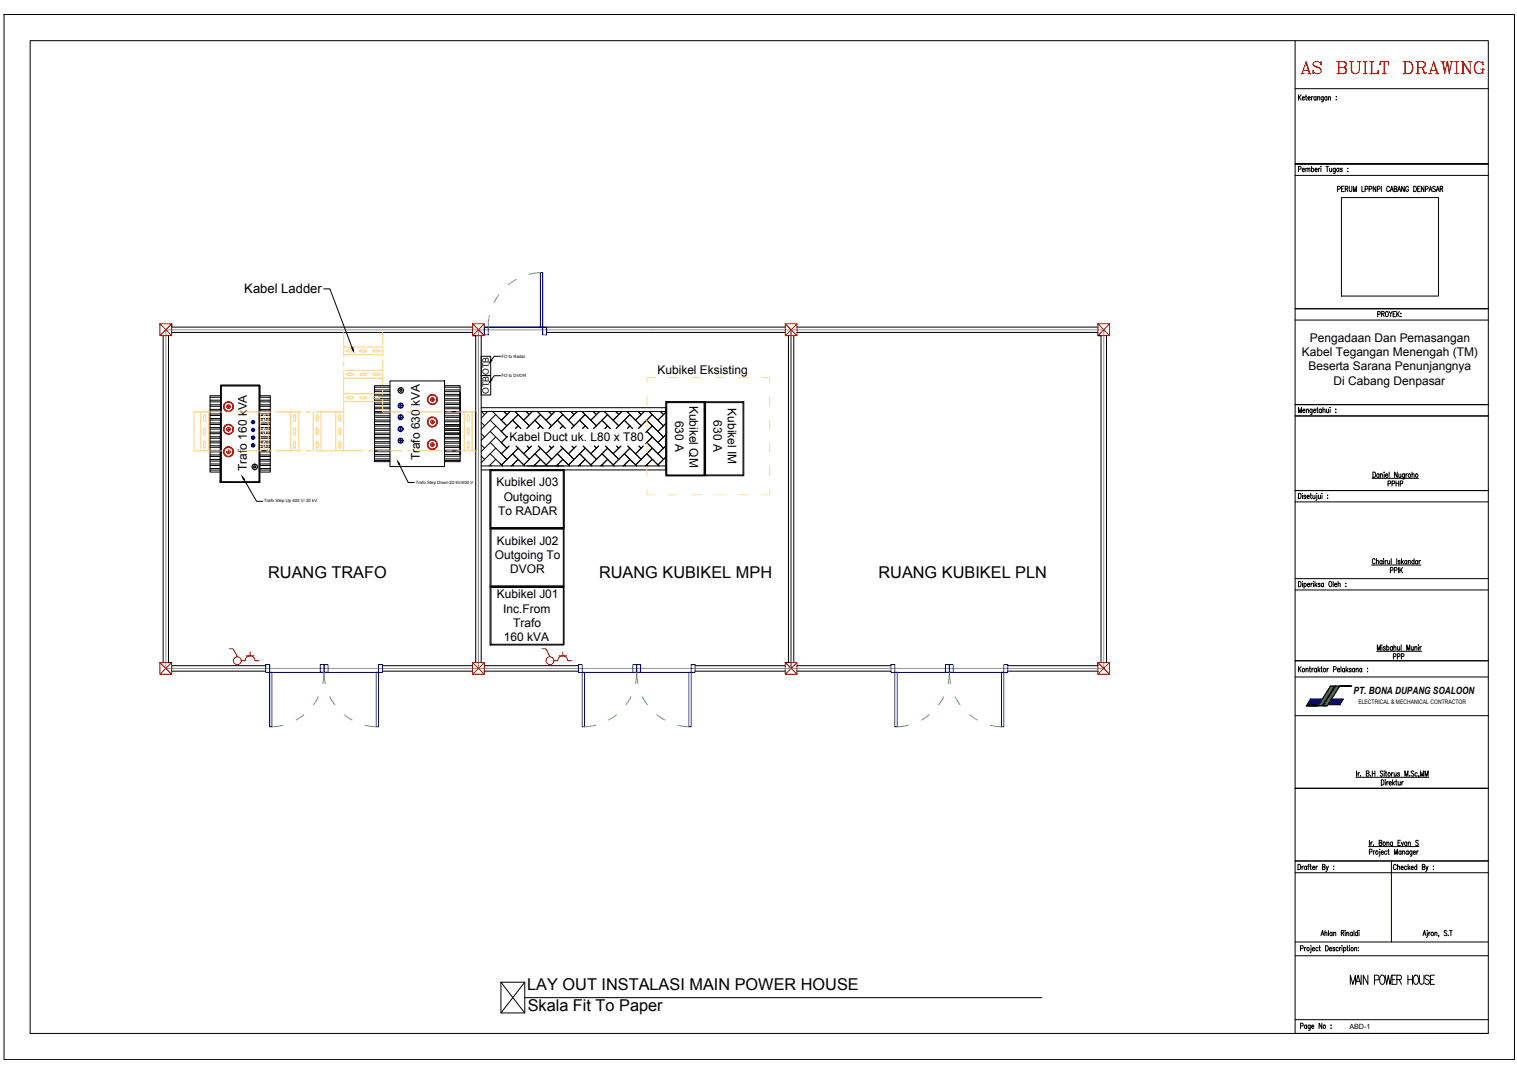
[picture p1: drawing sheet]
<svg xmlns="http://www.w3.org/2000/svg" width="420mm" height="297mm" viewBox="0 0 420 297" stroke-linecap="round" stroke-linejoin="round" font-family="sans-serif">
<!-- layer: kop-gb -->
<g fill="none" stroke="#000" stroke-width=".28">
<path d="M1.1 4h418.4v289.3h-418.4zM8.4 11.3h403.8v274.8h-403.8zM359.6 26.2v1.5M359.9 26.9l.5 .8M360.4 26.2l-.8 1M360.7 27.1h.6l-.1-.3a.43 .43 0 0 0-.5 .4 .43 .43 0 0 0 .5 .4l.1-.1M361.6 26.8h.3M361.7 26.2v1.2l.3 .3M362.3 27.1h.6l-.1-.3a.43 .43 0 0 0-.5 .4 .43 .43 0 0 0 .5 .4l.1-.1M363.2 26.8v.9M363.7 26.8l-.5 .3M364.5 26.9l-.1-.1a.44 .44 0 0 0-.5 .4 .44 .44 0 0 0 .5 .4l.1-.1"/>
<path d="M364.5 26.8v.9M364.9 27l.3-.2h.3v.9M364.9 26.8v.9M366.5 26.8v1.3l-.5 .1M366.5 26.9l-.1-.1a.44 .44 0 0 0-.5 .4 .44 .44 0 0 0 .5 .4l.1-.1M367.5 26.9l-.1-.1a.43 .43 0 0 0-.5 .4 .43 .43 0 0 0 .5 .4l.1-.1M367.5 26.8v.9M367.9 27l.5-.2 .1 .9M367.9 26.8v.9M370.1 26.8h.1M370.1 27.6v.1zM359.6 46.8h.7v-.7h-.7v1.4"/>
<path d="M360.7 47h.6l-.1-.4a.43 .43 0 0 0-.5 .4 .43 .43 0 0 0 .5 .5l.1-.2M361.7 46.8l.2-.2h.3l.1 .9M361.7 46.6v.9M362.3 46.8l.5-.2v.9M363.2 46.8l.2-.2a.43 .43 0 0 1 .5 .4 .43 .43 0 0 1-.5 .5l-.2-.2M363.2 46.1v1.4M364.2 47h.6l-.1-.4a.43 .43 0 0 0-.5 .4 .43 .43 0 0 0 .5 .5l.1-.2M365.2 46.6v.9M365.6 46.6h-.2l-.2 .4M365.8 46.1h.1M365.9 46.6v.9M367.3 46.1h.7"/>
<path d="M367.6 46.1v1.4M368.2 46.6l.1 .9h.3l.2-.3M368.8 46.6v.9M369.8 46.6v1.1l-.2 .3h-.3M369.8 46.8l-.1-.2a.43 .43 0 0 0-.5 .4 .43 .43 0 0 0 .5 .5l.1-.2M370.5 52.4l.6-.1v-.7h-.6v1.4M370.8 46.8l-.1-.2a.44 .44 0 0 0-.5 .4 .44 .44 0 0 0 .5 .5l.1-.2M370.8 46.6v.9M371.6 52.3h.4M371.8 46.8l-.2-.2h-.4v.3l.6 .4-.2 .2-.4-.2M372.3 51.6h-.7v1.4h.7M372.6 52.3l.7-.1-.1-.6h-.6v1.4"/>
<path d="M373 52.3l.3 .7M373.3 46.6h.1M373.3 47.4h.1M373.7 51.6v1.2l.3 .2 .4-.2v-1.2M374.8 53v-1.4l.5 1.4 .4-1.4v1.4M377.2 51.6v1.4h.6M378.1 52.4l.7-.2-.1-.6h-.6v1.4M379.2 52.4l.7-.2-.1-.6h-.6v1.4M381.1 51.6v1.4l-.8-1.4v1.4M381.5 52.4l.6-.1v-.7h-.6v1.4M382.6 51.6v1.4M384.8 51.9a.41 .41 0 0 0-.5-.3 .41 .41 0 0 0-.2 .6v.3a.4 .4 0 0 0 .2 .5 .4 .4 0 0 0 .5-.3"/>
<path d="M385 53l.5-1.4 .4 1.4M385.2 52.5h.5M386.1 52.3l.8-.1v-.5l-.8-.1v1.4l.8-.1v-.5l-.3-.1M387.1 53l.4-1.4 .5 1.4M387.2 52.5h.6M388.9 51.6v1.4l-.7-1.4v1.4M390.1 51.9a.42 .42 0 0 0-.5-.3 .42 .42 0 0 0-.3 .6v.3a.43 .43 0 0 0 .4 .6 .43 .43 0 0 0 .4-.6h-.3M391.6 51.6a.74 .74 0 0 1 .7 .7 .74 .74 0 0 1-.7 .7zM392.7 52.3h.4M393.4 51.6h-.7v1.4h.7M394.4 51.6v1.4l-.7-1.4v1.4M394.8 52.4l.6-.1v-.7h-.6v1.4"/>
<path d="M395.8 53l.4-1.4 .4 1.4M395.9 52.5h.6M397.6 51.8l-.3-.2-.5 .2 .1 .4 .5 .2a.39 .39 0 0 1 0 .6 .39 .39 0 0 1-.6-.2M397.8 53l.4-1.4 .4 1.4M397.9 52.5h.6M398.9 52.3l.6-.1v-.6h-.6v1.4M399.3 52.3l.3 .7M381.6 87l.6-.1v-.6l-.6-.1v1.5M382.7 86.9h.6v-.6l-.6-.1v1.5M383 86.9l.4 .8M383.9 86.3l.1-.1a.71 .71 0 0 1 .6 .8 .71 .71 0 0 1-.7 .6l-.2-.5zM384.7 86.2l.5 .7v.8"/>
<path d="M385.6 86.2l-.4 .7M385.8 86.9h.5M386.6 86.2h-.8v1.5h.8M386.9 86.2v1.5M387.1 86.9l.5 .8M387.6 86.2l-.7 1M388 86.7v.2zM388 87.5h.1M359.6 114.3v-1.5l.5 1.5 .4-1.5v1.5M360.8 113.7h.7l-.1-.4a.44 .44 0 0 0-.6 .4 .44 .44 0 0 0 .6 .5l.1-.2M361.8 113.5l.3-.3 .2 .1 .1 1M361.8 113.2v1.1"/>
<path d="M363.4 113.2v1.4l-.5 .1M363.4 113.5l-.1-.2a.44 .44 0 0 0-.5 .4 .44 .44 0 0 0 .5 .5l.1-.2M363.8 113.7h.6l-.1-.4a.43 .43 0 0 0-.5 .4 .43 .43 0 0 0 .5 .5l.1-.2M364.7 113.2h.4M364.8 112.8v1.2l.3 .3M366 113.5l-.1-.2a.43 .43 0 0 0-.6 .4 .43 .43 0 0 0 .6 .5l.1-.2M366 113.2v1.1M366.4 113.5l.3-.3 .2 .1 .1 1M366.4 112.8v1.5M367.4 113.2l.1 1 .2 .1 .3-.3M368 113.2v1.1M368.4 112.8h.1"/>
<path d="M368.4 113.3v1M370 113.2v.2zM370 114.1v.2zM359.6 136.6a.74 .74 0 0 1 .8 .7 .74 .74 0 0 1-.8 .7zM360.7 136.7h.1M360.7 137.1v.9M361.7 137.3l-.1-.2h-.4v.3l.5 .4-.2 .2-.4-.2M362 137.5h.6l-.1-.4a.43 .43 0 0 0-.5 .4 .43 .43 0 0 0 .5 .5l.1-.2M362.9 137.1h.3M363 136.6v1.2l.3 .2M363.6 137.1l.1 .9h.3l.2-.2M364.2 137.1v.9"/>
<path d="M364.7 136.7h.1M364.7 137.1v1.2l-.2 .2M365.1 137.1l.1 .9h.3l.2-.2M365.7 137.1v.9M366.1 136.7h.1M366.2 137.1v.9M367.7 137.1h.1M367.7 137.9v.1zM380 132.4h12.9M380.3 130.7a.74 .74 0 0 1 .7 .7 .74 .74 0 0 1-.7 .8zM381.9 131.4v-.2a.44 .44 0 0 0-.6 .5 .44 .44 0 0 0 .6 .4v-.1M381.9 131.1v1.1"/>
<path d="M382.4 131.4l.2-.3 .3 .1 .1 1M382.4 131.1v1.1M383.3 130.7h.1M383.4 131.2v1M383.7 131.6h.7l-.1-.4a.44 .44 0 0 0-.6 .5 .44 .44 0 0 0 .6 .4l.1-.1M384.4 133.9l.7-.1v-.6l-.7-.1v1.5M384.7 130.7v1.5M385.5 133.9l.7-.1v-.6l-.7-.1v1.5M386.6 133.1v1.5M386.6 133.8h.8M387 130.7v1.5l-.7-1.5v1.5M387.4 131.1v1l.3 .1 .3-.3"/>
<path d="M387.4 133.1v1.5M387.8 133.9l.7-.1-.1-.6-.6-.1v1.5M388 131.1v1.1M389 131.1l-.1 1.4h-.4M389 131.4l-.1-.2a.43 .43 0 0 0-.5 .5 .43 .43 0 0 0 .5 .4l.1-.1M389.4 131.1v1.1M389.8 131.1l-.4 .5M391.1 131.4l.2-.3 .3 .1 .1 1M391.1 130.7v1.5M379.9 156.4h13.6M380.8 155a.4 .4 0 0 0-.4-.4 .4 .4 0 0 0-.3 .6v.4a.4 .4 0 0 0 .2 .5 .4 .4 0 0 0 .5-.3M381.2 155.4l.5-.2 .1 .9"/>
<path d="M381.2 154.6v1.5M382.8 155.4l-.1-.2a.44 .44 0 0 0-.5 .4 .44 .44 0 0 0 .5 .4l.1-.1M382.8 155.2v.9M383.2 154.6v.2zM383.2 155.2v.9M383.6 155.2v.9M384.1 155.2h-.3l-.2 .4M384.3 155.2l.1 .8 .3 .1 .2-.3M384.9 155.2v.9M385.1 157.9l.6-.1v-.6l-.6-.1v1.5M385.3 154.6v1.5M386.2 157.9l.6-.1 .1-.5-.7-.2v1.5"/>
<path d="M386.9 154.6v1.5M387.3 157.1v1.5M387.7 157.1v1.5M387.8 155.4l-.1-.2h-.4v.3l.4 .1 .1 .3-.2 .2-.4-.2M388 157.7l.5 .9M388.2 154.6v1.5M388.4 155.6l.4 .5M388.5 157.1l-.8 1M388.7 155.2l-.5 .6M389.7 155.4l-.2-.2a.43 .43 0 0 0-.5 .4 .43 .43 0 0 0 .5 .4l.2-.1M389.7 155.2v.9M390.1 155.4l.1-.2h.4v.9"/>
<path d="M390.1 155.2v.9M391.6 155.4l-.1-.2a.43 .43 0 0 0-.5 .4 .43 .43 0 0 0 .5 .4l.1-.1M391.6 154.6v1.5M392.7 155.4l-.2-.2a.43 .43 0 0 0-.5 .4 .43 .43 0 0 0 .5 .4l.2-.1M392.7 155.2v.9M393 155.2v.9M393.5 155.2h-.3l-.2 .4M359.6 161a.74 .74 0 0 1 .8 .7 .74 .74 0 0 1-.8 .7zM360.7 161h.1M360.7 161.5v.9M361.2 161.7v-.2a.44 .44 0 0 1 .6 .4 .44 .44 0 0 1-.6 .4v-.1M361.2 161.5v1.4"/>
<path d="M362.1 161.8h.6v-.2a.39 .39 0 0 0-.6 .3 .39 .39 0 0 0 .6 .3M363.1 161.5v.9M363.5 161.5h-.3l-.1 .3M363.7 161h.1M363.8 161.5v.9M364.2 161v1.4M364.4 161.8l.4 .6M364.7 161.5l-.5 .6M365.6 161.7v-.2h-.5v.3l.4 .1 .1 .3-.2 .2-.3-.2M366.6 161.7a.41 .41 0 0 0-.7-.1 .41 .41 0 0 0 .1 .6l.2 .2 .4-.2M366.6 161.5v.9M368.2 161h.2a.78 .78 0 0 1 .5 .7 .78 .78 0 0 1-.5 .7 1 1 0 0 1-.2-1.4z"/>
<path d="M369.2 161v1.4M369.6 161.8h.7l-.1-.2a.39 .39 0 0 0-.6 .4 .39 .39 0 0 0 .7 .2M370.6 161.7l.3-.2h.3v.9M370.6 161v1.4M372.8 161.5h.1M372.8 162.3v.1zM382.7 178.6h.1M382.7 179.1v.9M383.7 179.2l-.2-.2-.3 .1v.3l.5 .4-.2 .2-.4-.2M384.1 179.2l.1-.1a.43 .43 0 0 1 .5 .4 .43 .43 0 0 1-.5 .4l-.1-.1M384.1 178.5v1.5M385.7 179.2l-.2-.1a.43 .43 0 0 0-.5 .4 .43 .43 0 0 0 .5 .4l.2-.1"/>
<path d="M385.7 179v1M386.1 179.3l.2-.3 .3 .1v.9M386.1 178.5v1.5M387.1 179v.9l.3 .1 .3-.3M387.7 179v1M388.1 178.5v1.5M390.9 179v.9l.3 .1 .2-.3M391.4 179v1M391.9 179.3l.2-.3 .3 .1v.9M391.9 179v1M392.8 178.6h.1M392.9 179.1v.9"/>
<path d="M393.3 179v1M393.7 179l-.3 .1-.1 .3M359.6 184.5v1.5M359.9 185.2l.5 .8M360.4 184.5l-.8 1M361.7 185.3l.3-.3 .3 .1v.9M361.7 185v1M362.6 185h.4M362.8 184.5v1.2l.2 .3M363.4 185v1M363.8 185l-.4 .4M364.6 185.2l-.1-.1a.43 .43 0 0 0-.5 .4 .43 .43 0 0 0 .5 .4l.1-.1"/>
<path d="M364.6 185v1M365.1 184.5v1.5M365.3 185.4l.3 .6M365.6 185l-.5 .7M365.8 185h.4M366 184.5v1.2l.2 .3M367.6 185v1M368 185l-.4 .4M369.3 185.3l.7-.1v-.5l-.7-.2v1.5M370.4 185.4h.6l-.1-.3a.44 .44 0 0 0-.5 .4 .44 .44 0 0 0 .5 .4l.1-.1M371.4 184.5v1.5M372.4 185.2l-.1-.1a.43 .43 0 0 0-.5 .4 .43 .43 0 0 0 .5 .4l.1-.1"/>
<path d="M372.4 185v1M372.8 184.5v1.5M373 185.4l.4 .6M373.4 185l-.6 .7M374.2 185.2l-.2-.2-.4 .2 .6 .4v.3l-.3 .1-.3-.2M375.2 185.2l-.1-.1a.44 .44 0 0 0-.6 .4 .44 .44 0 0 0 .6 .4l.1-.1M375.2 185v1M375.6 185.3l.2-.3 .3 .1 .1 .9M375.6 185v1M377.2 185.2l-.1-.1a.43 .43 0 0 0-.5 .4 .43 .43 0 0 0 .5 .4l.1-.1M377.2 185v1M378.8 185v.2z"/>
<path d="M378.8 185.8v.2zM381.3 180.3h12.5M381.5 180v-1.5l.4 1.5 .4-1.5v1.5M385.9 181.7l.7-.1v-.6h-.7v1.5M387 181.7l.7-.1v-.6h-.7v1.5M388.1 181.7l.7-.1v-.6h-.7v1.5M389.6 180v-1.5l.4 1.5 .5-1.5v1.5M375.5 215.2h20.2M375.7 213.4v1.5M376.1 213.9v1M376.6 213.9l-.3 .1-.2 .3M376.9 214.8h.1"/>
<path d="M378.4 214.1l.7-.1v-.5l-.7-.1v1.5l.7-.1 .1-.4-.3-.3M379.6 214.8h.1M380.1 213.4v1.5M380.1 214.1h.7M380.8 213.4v1.5M382.6 215.9a.74 .74 0 0 1 .7 .7 .74 .74 0 0 1-.7 .7zM383 213.6l-.3-.2-.4 .2v.3l.5 .3a.39 .39 0 0 1 .1 .6 .39 .39 0 0 1-.6-.1M383.3 213.5h.1M383.4 214v.9M383.6 215.9h.1M383.7 216.4v.9M383.7 213.9h.4"/>
<path d="M383.9 213.4v1.2l.2 .3M384.1 216.4v.9M384.5 216.4h-.3l-.1 .4M384.7 216.8h.7l-.2-.4a.43 .43 0 0 0-.5 .4 .43 .43 0 0 0 .5 .5l.2-.2M385.4 213.9v1M385.7 215.9v1.4M385.8 213.9l-.2 .1-.2 .3M385.9 216.8l.4 .5M386.1 213.9l.1 .9 .2 .1 .3-.3M386.3 216.4l-.6 .6M386.5 216.4h.4M386.7 215.9v1.1l.2 .3"/>
<path d="M386.7 213.9v1M387.2 216.4l.1 .9h.3l.2-.3M387.7 214.1l-.3-.2-.3 .1v.2l.6 .5-.3 .2-.3-.2M387.8 216.4v.9M388.3 216.4v.9M388.7 216.4h-.3l-.1 .4M389.1 214.9v-1.5l.4 1.5 .4-1.5v1.5M390.4 214.8h.1M391.6 213.6l-.3-.2-.5 .2 .2 .4 .4 .2a.41 .41 0 0 1 .1 .6 .41 .41 0 0 1-.7-.1M392.5 214.1l-.1-.1a.44 .44 0 0 0-.5 .4 .44 .44 0 0 0 .5 .4l.1-.1M393 214.8l-.1 .4M393.4 214.9v-1.5l.4 1.5 .5-1.5v1.5"/>
<path d="M394.7 214.9v-1.5l.4 1.5 .4-1.5v1.5M359.5 239.3a.74 .74 0 0 1 .7 .7 .74 .74 0 0 1-.7 .7zM360.6 239.8v.9M361 239.8l-.4 .4M361.9 240l-.1-.1a.39 .39 0 0 0-.6 .4 .39 .39 0 0 0 .7 .2M361.9 239.8v.9M362.2 239.8h.4M362.6 239.3l-.3 .3v1.1M362.8 239.8h.4M363 239.3v1.2l.2 .2M364.5 239.8v.9M364.9 239.8l-.4 .4"/>
<path d="M366.3 240l.6-.1v-.5l-.6-.1v1.4l.7-.1v-.5l-.3-.1M367.3 239.8l.3 .9 .3-.9M369.4 239.8h.1M379.1 234.4h13.9M379.3 235.8l.7-.1-.1-.6h-.6v1.4M379.3 232.6v1.5M379.7 233.1v1M380.1 233.1l-.3 .1-.1 .3M380.4 235.5v1M380.4 233.9h.1M380.8 235.5l-.3 .1-.1 .4M382 233.3h.6v-.6l-.6-.1v1.5l.6-.1 .1-.4-.2-.3"/>
<path d="M382.1 235.1h.1M382.2 235.6v1.1l-.3 .3M382.5 236h.7l-.2-.4a.43 .43 0 0 0-.5 .5 .43 .43 0 0 0 .5 .4l.2-.2M384.1 233.4l.3-.3 .2 .1 .1 .9M384.1 235.8l-.1-.2a.39 .39 0 0 0-.5 .5 .39 .39 0 0 0 .6 .2M384.1 233.1v1M384.4 235.5h.3M384.5 235.1v1.2l.3 .2M385.7 233.3l-.1-.1a.41 .41 0 0 0-.6 .4 .41 .41 0 0 0 .7 .3M385.7 233.1v1M386.2 236.5v-1.4l.4 1.4 .4-1.4v1.4M386.7 239.6a.42 .42 0 0 0-.5-.3 .42 .42 0 0 0-.3 .6v.3a.42 .42 0 0 0 .3 .5 .42 .42 0 0 0 .5-.3"/>
<path d="M387.1 239.3v1.4M387.2 233.3h.4M387.9 232.6h-.7v1.5h.7M388 235.8v-.2a.44 .44 0 0 0-.6 .5 .44 .44 0 0 0 .6 .4v-.2M388 235.5v1M388.1 233.1l.3 1 .3-1M388.5 235.8l.2-.3 .3 .1 .1 .9M388.5 235.5v1M389.6 240l-.1-.1a.42 .42 0 0 0-.5 .4 .42 .42 0 0 0 .5 .4l.1-.2M389.6 233.3l-.1-.1a.41 .41 0 0 0-.5 .4 .41 .41 0 0 0 .6 .3M389.6 233.1v1M390 239.3v1.4"/>
<path d="M390 233.4l.3-.3 .3 .1v.9M390 235.8l-.1-.2a.4 .4 0 0 0-.5 .4 .4 .4 0 0 0 .6 .3M390 233.1v1M390 235.5v1M390.5 239.8l-.5 .7M391 235.5v1.4h-.4M391 235.8l-.1-.2a.39 .39 0 0 0-.5 .5 .39 .39 0 0 0 .6 .2M391.4 236h.6l-.1-.4a.43 .43 0 0 0-.5 .5 .43 .43 0 0 0 .5 .4l.1-.2M392.4 240l-.1-.1a.39 .39 0 0 0-.5 .4 .39 .39 0 0 0 .6 .2M392.4 235.5v1M392.4 239.3v1.4M392.8 232.8l-.1-.1h-.5v.5l.6 .3v.4l-.2 .2-.5-.2"/>
<path d="M392.8 235.5l-.4 .5M393.9 240l.7-.1v-.5l-.7-.1v1.4l.7-.1v-.5l-.2-.1M394.9 239.8l.3 .9 .3-.9M397 239.8h.1M363.5 240.2h.6l-.1-.3a.42 .42 0 0 0-.5 .4 .42 .42 0 0 0 .5 .4l.1-.2M365.9 259l.4-1.4 .4 1.4M366 258.6h.5M367 258.4l.2-.3h.3v.9M367 257.6v1.4M367.6 240.7l-.4 .6M367.9 257.6v1.4M368.9 258.3l-.1-.2a.4 .4 0 0 0-.5 .5 .4 .4 0 0 0 .6 .2"/>
<path d="M368.9 258.1v.9M369.4 240.6h.1M369.4 258.4l.2-.3h.3l.1 .9M369.4 258.1v.9M371.5 258.3l.6-.1 .1-.5-.7-.1v1.4M371.8 258.3l.4 .7M372.5 257.6h.1M372.6 258.1v.9M373 258.4l.3-.3h.2l.1 .9M373 258.1v.9M374.6 258.3l-.1-.2a.4 .4 0 0 0-.6 .5 .4 .4 0 0 0 .7 .2M374.6 258.1v.9"/>
<path d="M375 257.6v1.4M376 258.3l-.1-.2a.44 .44 0 0 0-.6 .5 .44 .44 0 0 0 .6 .4l.1-.2M376 257.6v1.4M376.4 257.6h.1M376.4 258.1v.9M387.1 240.1l.3-.3 .2 .1 .1 .8M388 240.2h.7l-.2-.3a.39 .39 0 0 0-.5 .4 .39 .39 0 0 0 .7 .2M390.2 240.2l.3 .5M390.8 240.2h.6l-.1-.3a.41 .41 0 0 0-.5 .4 .41 .41 0 0 0 .5 .4l.1-.2M394.1 259l.4-1.4 .4 1.4M394.3 258.6h.5M395.2 240.7l-.3 .6"/>
<path d="M395.2 257.6h.1M395.3 258.1v1.1l-.3 .3M395.7 258.1v.9M396.1 258.1l-.4 .4M397 240.6h.1M397.4 258.4l.3-.3h.2l.1 .9M397.4 258.1v.9M398.5 259l-.1 .3M400.7 257.8l-.6-.2-.1 .5 .7 .4v.3l-.3 .2-.4-.2M401.1 258.9h.1M401.5 257.6h.7M401.8 257.6v1.4"/>
<path d="M360.2 262.6l.7-.2v-.5l-.7-.1v1.4M361.3 262.3v.9M361.7 262.3l-.4 .4M363.1 261.8h.1M363.1 262.3v1.1l-.2 .3M363.4 262.7h.7l-.1-.4a.4 .4 0 0 0-.6 .5 .4 .4 0 0 0 .7 .2M365.1 262.5l-.2-.2a.39 .39 0 0 0-.5 .5 .39 .39 0 0 0 .7 .2M365.3 262.3h.4M365.5 261.8v1.2l.2 .2M367.1 261.8a.72 .72 0 0 1 .8 .7 .72 .72 0 0 1-.8 .7zM368.2 262.7h.6l-.1-.4a.44 .44 0 0 0-.5 .5 .44 .44 0 0 0 .5 .4l.1-.2M369.7 262.5l-.2-.2-.3 .2 .5 .3v.4h-.5v-.2"/>
<path d="M370.7 262.5l-.1-.2a.43 .43 0 0 0-.6 .5 .43 .43 0 0 0 .6 .4l.1-.2M371 262.3v.9M371.4 262.3l-.4 .4M371.7 261.8h.1M371.7 262.3v.9M372.1 262.5l.2-.2a.43 .43 0 0 1 .5 .5 .43 .43 0 0 1-.5 .4l-.2-.2M372.1 262.3v1.4M373.1 262.3h.3M373.2 261.8v1.2l.2 .2M373.7 261.8h.1M373.8 262.3v.9M374 272.5v-2.5l.7 2.5 .7-2.5v2.5l.7-2.5 .8 2.5"/>
<path d="M375.2 262.6l.3-.3h.2l.1 .9M375.2 262.3v.9M375.7 271.7h.9M376.2 262.3v.1zM376.2 263.1h.1M377 270v2.5M378.9 270v2.5l-1.3-2.5v2.5M380.7 271.3h.8a.7 .7 0 0 0 .5-.7 .7 .7 0 0 0-.5-.6h-.8v2.5M382.5 270.1l.2-.1a1.41 1.41 0 0 1 .5 2.4l-.2 .1a1.39 1.39 0 0 1-.5-2.4zM383.6 270l.5 2.5 .4-2.5 .5 2.5 .4-2.5M385.5 271.2h.8M386.7 270h-1.2v2.5h1.2"/>
<path d="M386.9 271.2l1.1-.1 .2-.4-.2-.6-1.1-.1v2.5M387.5 271.2l.7 1.3M389.9 271.2h1.3M389.9 270v2.5M391.2 270v2.5M391.8 270.1l.2-.1a1.23 1.23 0 0 1 .8 1.9 .61 .61 0 0 1-1 .5l-.4-.9 .1-.9zM393.1 270v1.8a.64 .64 0 0 0 .7 .7 .64 .64 0 0 0 .6-.7v-1.8M395.9 270.3a.66 .66 0 0 0-.7-.4 .66 .66 0 0 0-.6 .7l.2 .3 .7 .4a.68 .68 0 0 1 .2 1.1 .68 .68 0 0 1-1.1-.3M396.2 271.2h.7M397.3 270h-1.1v2.5h1.1M360.2 284h.6l.1-.6-.7-.1v1.4M361.9 284l-.1-.2a.44 .44 0 0 0-.6 .4 .44 .44 0 0 0 .6 .4l.1-.1"/>
<path d="M361.9 283.8v.9M362.9 283.8v1.3l-.5 .1M362.9 284l-.1-.2a.43 .43 0 0 0-.5 .4 .43 .43 0 0 0 .5 .4l.1-.1M363.3 284.2h.6l-.1-.4a.43 .43 0 0 0-.5 .4 .43 .43 0 0 0 .5 .4l.1-.1M366.1 283.3v1.4l-.7-1.4v1.4M368.7 284.6h.1M368.7 283.8h.1"/>
<circle cx="390.4" cy="131.6" r=".45"/>
<circle cx="392.4" cy="131.6" r=".45"/>
<circle cx="361" cy="185.4" r=".45"/>
<circle cx="366.9" cy="185.4" r=".45"/>
<circle cx="384.7" cy="214.3" r=".43"/>
<circle cx="381.4" cy="236" r=".44"/>
<circle cx="383.4" cy="233.5" r=".46"/>
<circle cx="396.7" cy="258.5" r=".43"/>
<circle cx="362.3" cy="262.7" r=".43"/>
<circle cx="374.5" cy="262.7" r=".43"/>
<circle cx="366.8" cy="284.2" r=".44"/>
</g>
<!-- layer: 0 -->
<g fill="none" stroke="#000" stroke-width=".28">
<path d="M371.5 54.7h26.9v27.3h-26.9zM89.6 80h1.8l6.2 16.4M45.2 92.9v90.5M46.7 92.9v90.5h.9M47.6 89.7v.9h83.3M47.6 92h83.3M130.9 92.9h.9v90.5M132.5 91.3v93.7M133.3 98.6h2.6v5.4h-2.6zM133.3 92.9v90.5M134.1 90.6h83.4M138.6 98.6h-1.7l-.8 1.1"/>
<path d="M151.4 92h66.1M218.4 92.9v90.5h-.9M219.1 91.3v93.7M219.9 92.9v90.5M220.7 92h83.4M220.7 90.6h83.4M304.1 92.9h.8v90.5M306.5 92.9v90.5M58.2 110h2.9M58.2 110.8h2.9M58.2 111.3h2.9M58.2 112.1h2.9"/>
<path d="M58.2 112.5h2.9M58.2 113.3h2.9M58.2 113.7h2.9M58.2 114.6h2.9M58.2 115h2.9M58.2 115.9h2.9M58.2 116.3h2.9M58.2 117.1h2.9M58.2 117.5h2.9M58.2 118.4h2.9M58.2 118.8h2.9M58.2 119.6h2.9"/>
<path d="M61.1 106.6h10.8v27l-11-.1zM61.1 109.6h-2.9v21.1h2.9M61.1 106.6h10.8v27h-10.8zM61.3 106.8h10.4v26.6h-10.4zM71.9 106.6v3h3v21.1h-3M71.9 110h3M71.9 110.8h3M71.9 111.3h3M71.9 112.1h3M71.9 112.5h3M71.9 113.3h3M71.9 113.7h3"/>
<path d="M71.9 114.6h3M71.9 115h3M71.9 115.9h3M71.9 116.3h3M71.9 117.1h3M71.9 117.5h3M71.9 118.4h3M71.9 118.8h3M71.9 119.6h3M103.7 113.9h4.3M103.7 110.8h4.3M103.7 116.3h4.3"/>
<path d="M103.7 117.5h4.3M103.7 107.2h4.3M103.7 108h4.3M103.7 108.4h4.3M103.7 109.2h4.3M103.7 109.6h4.3M103.7 110.4h4.3M103.7 111.5h4.3M103.7 112h4.3M103.7 112.7h4.3M103.7 113.2h4.3M103.7 114.3h4.3"/>
<path d="M103.7 115.1h4.3M103.7 115.5h4.3M103.7 116.8h4.3M103.7 117.9h4.3M103.7 118.7h4.3M103.7 119.1h4.3M103.7 119.9h4.3M103.7 114h2.3M108 106.8h-4.3v1.9M123.1 105.5h-15.1v23.7h15.1v-23.7v3.2M123.1 106.8h4.3v1.9M123.1 113.9h4.3"/>
<path d="M123.1 110.8h4.3M123.1 116.3h4.3M123.1 117.5h4.3M123.1 107.2h4.3M123.1 108h4.3M123.1 108.4h4.3M123.1 109.2h4.3M123.1 109.6h4.3M123.1 110.4h4.3M123.1 111.5h4.3M123.1 112h4.3M123.1 112.7h4.3"/>
<path d="M123.1 113.2h4.3M123.1 114.3h4.3M123.1 115.1h4.3M123.1 115.5h4.3M123.1 116.8h4.3M123.1 117.9h4.3M123.1 118.7h4.3M123.1 119.1h4.3M123.1 119.9h4.3M131.8 114v10.8M133.3 112.9h51.2v1h-51.2M133.3 104h2.6v5.3h-2.6z"/>
<path d="M133.3 116.9l.9 1M133.4 113.9l.8 .9M135.1 113.9l-1.8 1.8M135.8 119.4l4.6 4.7-1.8-1.9M135.8 116.3l4.6 4.7-1.8-1.9M136.5 113.9l3.9 4-1.8-1.9M137.3 117.9l-4 4M137.3 114.8l-4 4M138.6 104h-1.7l-.8 1.1M139.5 113.9l.9 .9M141.3 113.9l-2.4 2.4M142 116.3l2.2 2.3"/>
<path d="M142.6 113.9l4 4M143.5 114.8l-4.6 4.6M143.5 117.9l-.7 .7M145.7 113.9l.9 .9M147.5 113.9l-2.5 2.4M148.1 116.3l2.3 2.3M148.9 113.9l3.9 4M149.7 114.8l-3.8 3.8M149.7 117.9l-.7 .7M151.9 113.9l.9 .9M153.6 113.9l-2.4 2.4M154.4 116.3l2.2 2.3"/>
<path d="M155 113.9l4 4M155.9 114.8l-3.8 3.8M155.9 117.9l-.7 .7M158.1 113.9l.9 .9M159.9 113.9l-2.4 2.4M160.5 116.3l2.3 2.3M161.2 113.9l4 4M162.1 114.8l-3.8 3.8M162.1 117.9l-.8 .7M164.3 113.9l.9 .9M166 113.9l-2.4 2.4M166.7 116.3l2.3 2.3"/>
<path d="M167.4 113.9l4 4M168.3 114.8l-3.9 3.8M168.3 117.9l-.7 .7M170.5 113.9l.9 .9M172.2 113.9l-2.4 2.4M172.9 116.3l2.3 2.3M173.6 113.9l4 4M174.5 114.8l-3.8 3.8M174.5 117.9l-.7 .7M176.7 113.9l.9 .9M178.4 113.9l-2.4 2.4M179.1 119.4l4.7 4.7"/>
<path d="M179.1 116.3l4.7 4.7M179.8 113.9l4 4M180.7 114.8l-3.9 3.8M180.7 117.9l-1.8 1.8M182.9 113.9l.9 .9M184.5 111.2h10.7v20.5h-10.7zM184.5 114.1l-2.3 2.2M184.5 117.2l-2.3 2.2M184.7 111.5h10.3v20h-10.3zM195.2 111.2h10.8v20.5h-10.8zM195.4 111.5h10.4v20h-10.4zM58.2 130.1h2.9"/>
<path d="M58.2 120.1h2.9M58.2 120.9h2.9M58.2 121.3h2.9M58.2 122.1h2.9M58.2 122.6h2.9M58.2 123.4h2.9M58.2 123.8h2.9M58.2 124.7h2.9M58.2 125.1h2.9M58.2 125.9h2.9M58.2 126.4h2.9M58.2 127.2h2.9"/>
<path d="M58.2 127.6h2.9M58.2 128.4h2.9M58.2 128.9h2.9M58.2 129.7h2.9M67.6 132.7l3.4 6.1h1.8M71.9 130.1h3M71.9 120.1h3M71.9 120.9h3M71.9 121.3h3M71.9 122.1h3M71.9 122.6h3M71.9 123.4h3"/>
<path d="M71.9 123.8h3M71.9 124.7h3M71.9 125.1h3M71.9 125.9h3M71.9 126.4h3M71.9 127.2h3M71.9 127.6h3M71.9 128.4h3M71.9 128.9h3M71.9 129.7h3M103.7 125.9v-17.2v19.1h4.3M103.7 120.3h4.3"/>
<path d="M103.7 121.1h4.3M103.7 121.5h4.3M103.7 122.3h4.3M103.7 122.7h4.3M103.7 123.4h4.3M103.7 123.9h4.3M103.7 124.6h4.3M103.7 125.1h4.3M103.7 125.8h4.3M103.7 126.3h4.3M103.7 127h4.3M103.7 127.5h4.3"/>
<path d="M110.6 128.6l2.4 5h1.8M123.1 120.3h4.3M123.1 121.1h4.3M123.1 121.5h4.3M123.1 122.3h4.3M123.1 122.7h4.3M123.1 123.4h4.3M123.1 123.9h4.3M123.1 124.6h4.3M123.1 125.1h4.3M123.1 125.8h4.3M123.1 126.3h4.3"/>
<path d="M123.1 127h4.3M123.1 127.5h4.3M127.4 125.9v-17.2v19.1h-4.3M133.3 123.1l.9 1M133.3 126.2l.9 1M133.3 120.1l.9 .9M133.3 129h51.2M133.3 130.1h4.2M135.7 130.1h20.5v16.2h-20.5zM135.8 125.6l3.4 3.4M135.8 122.5l4.6 4.7-1.8-1.9M135.8 128.7l.3 .3"/>
<path d="M136 130.3h20v15.8h-20zM137.3 121l-4 4M137.3 124.1l-4 4M137.3 127.2l-1.8 1.8M140.5 120.9l-1.6 1.6M141 123.5l-2.1 2.1M142 128.7l.3 .3M142 125.6l3.3 3.4M142.9 123.5l3.7 3.7M143.5 124.1l-4.6 4.6M143.5 127.2l-1.8 1.8M146 130.1h8.6"/>
<path d="M146 123.5l.6 .6M147.2 123.5l-2.2 2.1M148.1 128.7l.3 .3M148.1 125.6l3.4 3.4M149.1 123.5l3.7 3.7M149.7 124.1l-4.7 4.6M149.7 127.2l-1.9 1.8M152.2 123.5l.6 .6M153.4 123.5l-2.2 2.1M154.4 128.7l.2 .3M154.4 125.6l3.3 3.4M155.3 123.5l3.7 3.7"/>
<path d="M155.9 124.1l-4.7 4.6M155.9 127.2l-1.8 1.8M158.4 123.5l.6 .6M159.6 123.5l-2.1 2.1M160.5 128.7l.3 .3M160.5 125.6l3.4 3.4M161.5 123.5l3.7 3.7M162.1 124.1l-4.6 4.6M162.1 127.2l-1.9 1.8M164.6 123.5l.6 .6M165.7 123.5l-2.1 2.1M166.7 128.7l.3 .3"/>
<path d="M166.7 125.6l3.4 3.4M167.7 123.5l3.7 3.7M168.3 124.1l-4.7 4.6M168.3 127.2l-1.9 1.8M170.8 123.5l.6 .6M172 123.5l-2.2 2.1M172.9 128.7l.3 .3M172.9 125.6l3.4 3.4M173.9 123.5l3.7 3.7M174.5 124.1l-4.7 4.6M174.5 127.2l-1.9 1.8M177 123.5l.6 .6"/>
<path d="M178.2 123.5l-2.2 2.1M179.1 128.7l.3 .3M179.1 125.6l3.4 3.4M179.1 122.5l4.7 4.7M180.7 121l-1.8 1.8M180.7 124.1l-4.7 4.6M180.7 127.2l-1.9 1.8M184.5 121.5v8.6h-48.8M184.5 120.3l-2.3 2.2M184.5 123.4l-2.3 2.2M184.5 126.5l-2.3 2.2M135.7 146.3h20.5v16.1h-20.5z"/>
<path d="M136 146.5h20v15.7h-20zM135.7 162.4h20.5v16.2h-20.5zM136 162.6h20v15.8h-20zM47.6 184.3h26M47.6 185.8h26M74.7 186.1h.6M104.2 186.1h.6M105.9 184.3h25M105.9 185.8h25M134.1 184.3h26.1M134.1 185.8h26.1M161.3 186.1h.6"/>
<path d="M176.3 185.8h.1M190.8 186.1h.6M192.5 184.3h25M192.5 185.8h25M220.7 184.3h26.1M220.7 185.8h26.1M247.8 186.1h.7M277.4 186.1h.6M279.1 185.8h25M304.1 183.4v.9h-25M138.7 271.9h6.6v8.5h-6.6zM138.7 271.9l6.6 8.5"/>
<path d="M145.3 276.2h143.3M145.3 271.9l-6.6 8.5"/>
</g>
<!-- layer: Putih 0.20 -->
<g fill="#00f" stroke="#00f" stroke-width=".28">
<path d="M368.9 193.5l2.2 1.6 .9-1.6zM368.9 193.5l2.2 1.6h-3.1z"/>
<path d="M363 193.5l2.1 1.6 1-1.6zM363 193.5l2.1 1.6h-3.1z"/>
</g>
<path d="M361.8 195.4h3.1M363 193.5h3.1l-1 1.6h-3.1zM364.9 195.4h-3.1h3.1M366.5 195.4l3.4-5.5h1.1l-3.4 5.5M367.6 195.4h-1.1h1.1M368.5 189.9h1.2l-3.5 5.5h-1.1zM368.9 193.5h3.1l-.9 1.6h-3.1zM369.9 189.9h1.1l-3.4 5.5h-1.1zM371.2 190l3.1-.1z" fill="none" stroke="#000" stroke-width=".28"/>
<g fill="#35a73a" stroke="#35a73a" stroke-width=".28">
<path d="M369.9 189.9l-2.3 5.5 3.4-5.5zM369.9 189.9l-2.3 5.5h-1.1z"/>
<path d="M368.5 189.9l-2.3 5.5 3.5-5.5zM368.5 189.9l-2.3 5.5h-1.1z"/>
</g>
<g fill="#000" stroke="#000" stroke-width=".28">
<path d="M361.9 195.3h3.1zM361.9 195.3l3 .1z"/>
<path d="M371.2 189.9h3.1zM371.2 189.9l3 .1z"/>
</g>
<!-- layer: Fire Pro Up Ceiling -->
<g fill="none" stroke="#000" stroke-width=".28">
<path d="M358.7 24.6h53.5M358.7 48.6h53.5M412.2 45.4h-53.5h53.5M358.7 85.5h53.5M358.7 88.6h53.5M358.7 112h53.5M358.7 115.1h53.5M358.7 135.8h53.5M358.7 138.9h53.5M358.7 160.2h53.5M358.7 163.3h53.5M358.7 182.9h53.5"/>
<path d="M358.7 187.4h53.5M358.7 198.1h53.5M412.2 218.2h-53.5h53.5M358.7 238.3h53.5M385.4 238.3v22.5M358.7 241.6h53.5"/>
</g>
<!-- layer: Exiting.Build -->
<path d="M358.7 11.3v274.8h53.5M358.7 260.8h53.5M358.7 264.6h53.5M358.7 282.3h53.5" fill="none" stroke="#000" stroke-width=".28"/>
<!-- layer: 0 -->
<path d="M132.5 91.3h-86.6v93.7h86.6v-93.7h86.6M219.1 91.3h86.6v93.7h-86.6zM132.5 185h86.6h-26.6" fill="none" stroke="#939598" stroke-width=".28"/>
<g fill="none" stroke="#f00" stroke-width=".28">
<path d="M44.3 89.7h3.3v3.2h-3.3zM44.3 89.7l3.3 3.2M47.6 89.7l-3.3 3.2M130.9 89.7h3.2v3.2h-3.2zM130.9 89.7l3.2 3.2M134.1 89.7l-3.2 3.2M217.5 89.7h3.2v3.2h-3.2zM217.5 89.7l3.2 3.2M220.7 89.7l-3.2 3.2M304.1 89.7h3.2v3.2h-3.2zM304.1 89.7l3.2 3.2M307.3 89.7l-3.2 3.2"/>
<path d="M62.8 118.9h1M62.8 112.6h1M63.3 112.1v1.1M63.3 118.4v1M119.3 116.8h1M119.3 110.6h1M119.8 110.1v1M119.8 116.3v1M62.8 125.1h1M63.3 124.6v1M119.3 123.1h1M119.8 122.6v1"/>
<path d="M63.5 179.6h1.1l1.2 2.2M150.1 179.6h1.1l1.1 2.2M44.3 183.4h3.3v3.2h-3.3zM44.3 183.4l3.3 3.2M47.6 183.4l-3.3 3.2M66.9 182.9h1M67.9 182.9a1.38 1.38 0 0 1 1.4-1.4 1.38 1.38 0 0 1 1.3 1.4M68.2 181.6h1.1M69.3 180.5v1.1h1.1M70.6 182.9h1.1M130.9 183.4h3.2v3.2h-3.2zM130.9 183.4l3.2 3.2"/>
<path d="M134.1 183.4l-3.2 3.2M153.4 182.9h1.1M154.5 182.9a1.38 1.38 0 0 1 1.4-1.4 1.38 1.38 0 0 1 1.3 1.4M154.8 181.6h1.1M155.9 180.5v1.1h1M157.2 182.9h1.1M217.5 183.4h3.2v3.2h-3.2zM217.5 183.4l3.2 3.2M220.7 183.4l-3.2 3.2M304.1 183.4h3.2v3.2h-3.2zM304.1 183.4l3.2 3.2M307.3 183.4l-3.2 3.2"/>
<circle cx="63.3" cy="118.9" r="1.42"/>
<circle cx="63.3" cy="112.6" r="1.42"/>
<circle cx="63.3" cy="118.9" r="1.21"/>
<circle cx="63.3" cy="112.6" r="1.21"/>
<circle cx="63.3" cy="118.9" r=".53"/>
<circle cx="63.3" cy="112.6" r=".53"/>
<circle cx="119.8" cy="116.8" r="1.42"/>
<circle cx="119.8" cy="110.6" r="1.42"/>
<circle cx="119.8" cy="110.6" r="1.21"/>
<circle cx="119.8" cy="116.8" r="1.21"/>
<circle cx="119.8" cy="110.6" r=".53"/>
<circle cx="119.8" cy="116.8" r=".53"/>
<circle cx="63.3" cy="125.1" r="1.42"/>
<circle cx="63.3" cy="125.1" r="1.21"/>
<circle cx="63.3" cy="125.1" r=".53"/>
<circle cx="119.8" cy="123.1" r="1.42"/>
<circle cx="119.8" cy="123.1" r="1.21"/>
<circle cx="119.8" cy="123.1" r=".53"/>
<circle cx="65.7" cy="182.9" r="1.08"/>
<circle cx="152.3" cy="182.9" r="1.08"/>
</g>
<g fill="none" stroke="#00f" stroke-width=".28">
<path d="M135.2 90.6h-1.1v2.1h1.1v-2.1h15.1v-15.2h-.6v15.2M150.3 90.6h1.1v2.1h-1.1zM69.8 119h.7M69.8 116.9h.7M70.1 116.5v.7M70.1 118.7v.7M110.5 115.5h1M110.5 118.8h1M110.5 112.3h1M111 111.8v1M111 115v1.1M111 118.3v1"/>
<path d="M69.8 121.2h.7M69.8 123.3h.7M70.1 120.8v.7M70.1 123v.7M110.5 122h1M111 121.5v1M73.6 184h1.1v2.1h-1.1zM88.7 184h2.2v2.1h-2.2zM89.8 184v2.1h-15.1v15.1h.6v-15.1M89.8 184v2.1h15v15.1h-.6v-15.1M104.8 184h1.1v2.1h-1.1zM160.2 184h1.1v2.1h-1.1z"/>
<path d="M175.3 184h2.1v2.1h-2.1zM176.3 184v2.1h-15v15.1h.6v-15.1M176.3 184v2.1h15.1v15.1h-.6v-15.1M191.4 184h1.1v2.1h-1.1zM246.8 184h1v2.1h-1zM261.8 184h2.2v2.1h-2.2zM262.9 184v2.1h-15.1v15.1h.7v-15.1M262.9 184v2.1h15.1v15.1h-.6v-15.1M278 184h1.1v2.1h-1.1z"/>
<circle cx="70.1" cy="119" r=".49"/>
<circle cx="70.1" cy="116.9" r=".49"/>
<circle cx="70.1" cy="119" r=".36"/>
<circle cx="70.1" cy="116.9" r=".36"/>
<circle cx="110.9" cy="115.5" r=".53"/>
<circle cx="110.9" cy="118.8" r=".53"/>
<circle cx="110.9" cy="112.3" r=".53"/>
<circle cx="110.9" cy="115.5" r=".74"/>
<circle cx="110.9" cy="112.3" r=".74"/>
<circle cx="110.9" cy="118.8" r=".74"/>
<circle cx="70.1" cy="123.3" r=".49"/>
<circle cx="70.1" cy="121.1" r=".49"/>
<circle cx="70.1" cy="121.1" r=".36"/>
<circle cx="70.1" cy="123.3" r=".36"/>
<circle cx="110.9" cy="122" r=".53"/>
<circle cx="110.9" cy="122" r=".74"/>
</g>
<g fill="none" stroke="#58ba48" stroke-width=".28">
<path d="M143 77.3l-2.2 1.5M149.7 75.4l-3.1 .5M135.5 87.4l-.3 3.2M138.1 81.6l-1.3 2.2M84.1 197.9l-2.1 1.4M88.2 192.9l-1.4 2.2M89.5 189.2l.3-3.1 .3 3.1M91.4 192.9l1.3 2.2M95.4 197.9l2.1 1.4M170.7 197.9l-2.1 1.4M174.8 192.9l-1.4 2.2M176 189.2l.3-3.1 .4 3.1"/>
<path d="M177.9 192.9l1.4 2.2M182 197.9l2.1 1.4M257.3 197.9l-2.1 1.4M261.3 192.9l-1.3 2.2M262.6 189.2l.3-3.1 .3 3.1M264.6 192.9l1.3 2.2M268.6 197.9l2.1 1.4M78.4 200.7l-3.1 .5M101.1 200.7l3.1 .5M165 200.7l-3.1 .5M187.7 200.7l3.1 .5M251.6 200.7l-3.1 .5"/>
<path d="M274.3 200.7l3.1 .5"/>
</g>
<g fill="none" stroke="#000" stroke-width=".34">
<circle cx="111" cy="108.1" r=".28"/>
<circle cx="111" cy="108.1" r=".77"/>
<circle cx="70.5" cy="129.2" r=".28"/>
<circle cx="70.6" cy="129.3" r=".78"/>
</g>
<g fill="none" stroke="#fecc66" stroke-width=".28">
<path d="M95.2 96.1h10.8v2.1h-10.8M95.2 92v6.8M95.9 97.1a1.71 1.71 0 0 1 1.9 .1 1.75 1.75 0 0 1-1.9 0zM99.7 97l1.3-.1a.35 .35 0 0 1 .4 0 .35 .35 0 0 1 .1 .4 1.5 1.5 0 0 1-1.9-.2zM103.3 97.1a1.62 1.62 0 0 1 2 .1 1.77 1.77 0 0 1-2-.1zM106 92v3.5M106 96.9v1.4M106 99.6v6.9M55.6 114v10.8M56.5 118.4h.1a1.49 1.49 0 0 1 0 2l-.3-.8zM56.6 114.7a1.63 1.63 0 0 1 0 2 1.82 1.82 0 0 1 0-2zM57.7 114v10.8"/>
<path d="M61.5 114h-7.8v10.8h7.8M62.8 114h1.4M65.6 114h6.8M72.1 114v10.8M73 118.5l.1-.1a1.42 1.42 0 0 1 0 2l-.2-.8zM73.1 114.8a.81 .81 0 0 1 .4 1.2 .39 .39 0 0 1 0 .5 .39 .39 0 0 1-.5 .1l-.1-1.1zM73.8 114h1.4M74.3 114v10.8M76.5 114h6.9M80.5 114v10.8M81.5 114.8a.81 .81 0 0 1 .4 1.2 .37 .37 0 0 1 0 .5 .37 .37 0 0 1-.4 .1l-.2-.6zM81.5 118.4a1.36 1.36 0 0 1 0 2l-.2-.6z"/>
<path d="M82.7 114v10.8M84.7 114h1.4M86.8 114v10.8M87.7 118.5l.1-.1a1.42 1.42 0 0 1 0 2l-.3-.9zM87.7 114.8a.81 .81 0 0 1 .5 1.2 .39 .39 0 0 1-.1 .5 .39 .39 0 0 1-.4 .1l-.2-.9zM88.9 114v10.8M93 114v10.8M93.9 114.9l.1-.1a.42 .42 0 0 1 .5 .2 .42 .42 0 0 1-.1 .5v.5a.39 .39 0 0 1 0 .5 .39 .39 0 0 1-.4 .1l-.2-.6zM94 118.4h.1a1.49 1.49 0 0 1-.1 2l-.2-.8zM95.2 102.9v11.1h-7.7M95.2 100.2v1.3M95.2 114v10.8"/>
<path d="M95.2 102.5h10.8M95.2 104.7h10.8M95.2 109h10.8M95.2 111.2h10.8M95.9 103.5a1.71 1.71 0 0 1 1.9 .1 1.57 1.57 0 0 1-1.9-.1zM95.9 110a1.54 1.54 0 0 1 1.9 .2 1.64 1.64 0 0 1-1.9-.2zM99.7 103.5l1.3-.2a.35 .35 0 0 1 .4 .1 .35 .35 0 0 1 .1 .4 1.5 1.5 0 0 1-1.9-.3zM99.7 109.9l1.3-.1a.35 .35 0 0 1 .4 0 .35 .35 0 0 1 .1 .4 1.5 1.5 0 0 1-1.9-.2zM103.3 110.1a1.62 1.62 0 0 1 2 .1 1.77 1.77 0 0 1-2-.1zM103.3 103.5a1.64 1.64 0 0 1 2 .2 1.77 1.77 0 0 1-2-.1zM106 110.6v3.4h5.4M106 107.8v1.4"/>
<path d="M112.7 114h1.4M115.5 114h6.8M123.7 114h1.3M126.4 114h5.4M128.6 114v10.8M129.5 118.5l.1-.1a1.42 1.42 0 0 1 0 2l-.3-.8zM129.6 114.8a.81 .81 0 0 1 .4 1.2 .39 .39 0 0 1 0 .5 .39 .39 0 0 1-.5 .1l-.2-1.1zM130.7 114v10.8M56.5 122.2a1.26 1.26 0 0 1 .3 1.8h-.1a.42 .42 0 0 1-.4-.1 .42 .42 0 0 1 0-.5zM62.8 124.8h1.4M65.6 124.8h6.8M73 122.2h.1a1.38 1.38 0 0 1 .2 1.9l-.3-.3-.1-.4z"/>
<path d="M73.8 124.8h1.4M76.5 124.8h6.9M81.5 122.2a1.22 1.22 0 0 1 .3 1.8h-.1a.54 .54 0 0 1-.5-.3 .54 .54 0 0 1 .1-.6zM84.7 124.8h1.4M87.5 124.8h13M87.7 122.2h.1a1.38 1.38 0 0 1 .1 1.9l-.3-.6zM94 122.2a1.26 1.26 0 0 1 .3 1.8h-.1a.42 .42 0 0 1-.5-.1 .42 .42 0 0 1 .1-.5zM101.8 124.8h1.4M104.6 124.8h6.8M112.8 124.8h1.3M115.5 124.8h6.9M123.8 124.8h1.3"/>
<path d="M126.5 124.8h5.3M129.5 122.2h.1a1.38 1.38 0 0 1 .1 1.9l-.4-.7z"/>
</g>
<path d="M97.4 96.4l.3-.1 .2 .9zM136 99.6l.2 .2-.6 .6zM136 105l.2 .2-.6 .6zM67.1 132l.6 .7-.2 .1zM110.2 127.8l.5 .7-.2 .1z" fill="#000" stroke="#000" stroke-width=".28"/>
<g fill="none" stroke="#edee99" stroke-width=".28">
<path d="M179.2 109.7v2.6M179.2 116.2v2.6M181.3 104.5h-2.1v1.3M185.2 104.5h2.6M191.7 104.5h2.5M198.1 104.5h2.6M204.6 104.5h2.6M211 104.5h2.2v1.3M213.2 109.7v2.6M213.2 116.2v2.6M179.2 135.6v1.3h2.1M179.2 122.7v2.6"/>
<path d="M179.2 129.1v2.6M185.2 136.9h2.6M191.7 136.9h2.5M198.1 136.9h2.6M204.6 136.9h2.6M213.2 135.6v1.3h-2.2M213.2 122.7v2.6M213.2 129.1v2.6"/>
</g>
<text font-size="6.6" fill="#f00" x="359.5" y="21.5">AS BUILT DRAWING</text>
<g font-size="4.5">
<text x="74.3" y="160">RUANG TRAFO</text>
<text x="165.9" y="160">RUANG KUBIKEL MPH</text>
<text x="243.3" y="160">RUANG KUBIKEL PLN</text>
<text x="146" y="274">LAY OUT INSTALASI MAIN POWER HOUSE</text>
<text x="146.1" y="279.9">Skala Fit To Paper</text>
</g>
<text font-size="3.6" x="67.7" y="81.2">Kabel Ladder</text>
<g font-size="3.3">
<text x="362.8" y="94.6">Pengadaan Dan Pemasangan</text>
<text x="360.6" y="98.6">Kabel Tegangan Menengah (TM)</text>
<text x="182.1" y="103.4">Kubikel Eksisting</text>
<text x="362.4" y="102.5">Beserta Sarana Penunjangnya</text>
<text x="369.4" y="106.5">Di Cabang Denpasar</text>
<text x="190.9" y="112.3" transform="rotate(90 190.9 112.3)">Kubikel QM</text>
<text x="201.6" y="113.1" transform="rotate(90 201.6 113.1)">Kubikel IM</text>
<text x="187" y="116.5" transform="rotate(90 187 116.5)">630 A</text>
<text x="197.6" y="116.4" transform="rotate(90 197.6 116.4)">630 A</text>
<text x="141.1" y="122.2">Kabel Duct uk. L80 x T80</text>
<text x="68.4" y="130.4" transform="rotate(-90 68.4 130.4)">Trafo 160 kVA</text>
<text x="116.3" y="127.5" transform="rotate(-90 116.3 127.5)">Trafo 630 kVA</text>
<text x="137.6" y="134.6">Kubikel J03</text>
<text x="138" y="142.5">To RADAR</text>
<text x="139.5" y="138.6">Outgoing</text>
<text x="137" y="154.7">Outgoing To</text>
<text x="137.6" y="150.7">Kubikel J02</text>
<text x="141.3" y="158.7">DVOR</text>
<text x="137.6" y="165.6">Kubikel J01</text>
<text x="139.4" y="169.6">Inc.From</text>
<text x="142.1" y="173.6">Trafo</text>
<text x="139.5" y="177.5">160 kVA</text>
</g>
<text font-size="2.8" x="374.9" y="192.2">PT. BONA DUPANG SOALOON</text>
<g font-size="2.4">
<text x="135.4" y="103.7" transform="rotate(-90 135.4 103.7)">OTB</text>
<text x="135.4" y="109.1" transform="rotate(-90 135.4 109.1)">OTB</text>
</g>
<text font-size="2" x="373.7" y="284.8">ABD-1</text>
<text font-size="1.7" x="376.2" y="195">ELECTRICAL &amp; MECHANICAL CONTRACTOR</text>
<g font-size="1.2">
<text x="138.9" y="99.1">FO to Radar</text>
<text x="138.9" y="104.4">FO to DVOR</text>
<text x="115.2" y="133.9">Trafo Step Down 20 kV/400 V</text>
<text x="73.2" y="139.1">Trafo Step Up 400 V/ 20 kV</text>
</g>
</svg>
